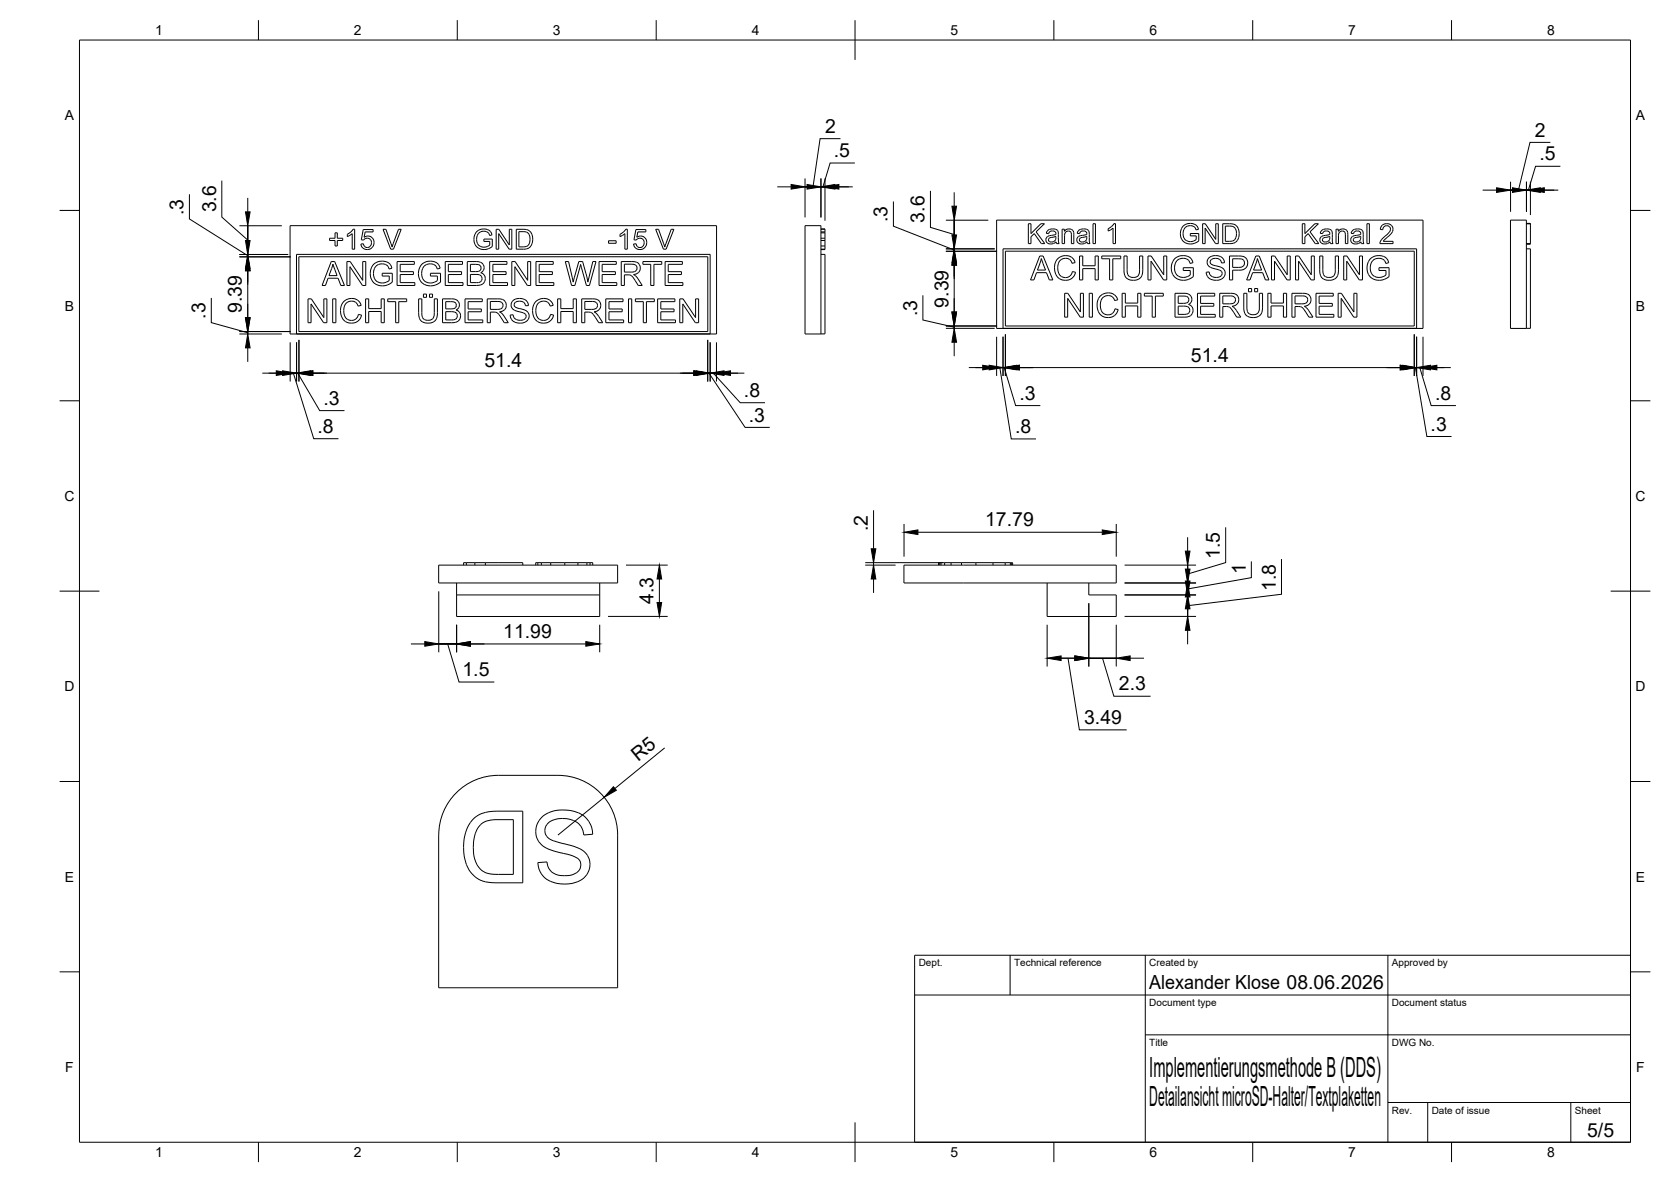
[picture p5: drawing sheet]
<svg xmlns="http://www.w3.org/2000/svg" width="420mm" height="297mm" viewBox="0 0 420 297" stroke-linecap="round" stroke-linejoin="round" font-family="sans-serif">
<!-- layer: Visible -->
<g fill="none" stroke="#000" stroke-width=".25">
<path d="M72.9 56.7h107.3v27.2h-107.3zM82.9 59.9h1.3v-1.4h.6v1.4h1.4v.5h-1.4v1.4h-.6v-1.4h-1.3zM87.3 58.9l1.1-.8 .4-.5h.4v5h-.6v-3.9l-1.3 .8zM91.3 57.7h2.5v.6h-2l-.3 1.3 .9-.3 .7 .1 .5 .4 .4 .5 .1 .6-.2 .9-1 .8h-1.3l-.8-.8-.1-.5h.7l.4 .7 .9 .2 .5-.4 .2-.6-.1-.8-.6-.5h-.7l-.6 .4h-.6zM96.3 57.6h.7l1.6 4.5 1.6-4.5h.7l-2 5h-.7zM119.8 58.2l.7-.4 .7-.2h1.1l.9 .4 .5 1-.6 .2-.4-.7-.5-.3-.9-.1-.8 .4-.6 .9v1.3l.5 1 .8 .4h.8l1.1-.5v-.9h-1.4v-.6h2.1v1.8l-1 .6-1.1 .2-.8-.1-.9-.5-.5-.6-.3-1.2 .1-1zM124.8 57.6h.6l2.7 4v-4h.6v5h-.7l-2.6-3.9v3.9h-.6zM129.8 57.6l2.8 .1 .9 .7 .4 1v1.2l-.3 1.1-.6 .6-1 .3h-2.2zM130.5 58.2l1.7 .1 .8 .6 .2 .7v1l-.3 .9-.3 .3-.6 .2h-1.5zM155.9 58.9l1.1-.8 .3-.5h.4v5h-.6v-3.9l-1.2 .8zM159.9 57.7h2.5v.6h-2l-.3 1.3 .6-.2 .7-.1 .8 .5 .3 .4 .1 .7-.1 .8-.4 .5-.6 .4h-1.2l-.5-.3-.4-.5-.1-.5h.7l.4 .7 .8 .2 .5-.3 .3-.8-.2-.8-.6-.4h-.6l-.6 .4h-.6zM164.9 57.6h.7l1.6 4.5 1.6-4.5h.6l-1.9 5h-.7z"/>
<path d="M206.4 57.5l1 .1M206.4 59.9h1M206.4 58.5h1M206.4 58.3h1M206.4 57.6h1M207.4 58.3v.2M207.4 57.6v.7M207.4 58.5v4.1M250.6 55.3h107.2v27.2h-107.2zM258.6 56.2h.6v2.5l2.5-2.5h.9l-2.1 2.1 2.2 2.9h-.9l-1.7-2.5-.9 .8v1.7h-.6zM263.5 57.9l1.2-.4 1.2 .4 .2 .6v2.3l.2 .4h-.6l-.1-.4-.7 .4-.9 .1-.9-.5-.1-.7 .2-.5 .5-.3 1.1-.2a.52 .52 0 0 0 .7-.4 .52 .52 0 0 0-.5-.6h-.8l-.5 .6-.6-.1zM263.8 59.9l1.7-.5-.1 .9-.6 .5-1-.1-.2-.4z"/>
<path d="M267.1 57.6h.5v.5l.5-.4 .7-.2 .9 .4 .3 .7v2.6h-.6v-2.6l-.6-.5h-.5l-.5 .4-.1 2.7h-.6zM271.2 57.9l1.3-.4 1.1 .4 .3 .6v2l.2 .7h-.7l-.1-.4-.6 .4-1 .1-.8-.5-.2-.6 .3-.6 .6-.4 1-.1a.52 .52 0 0 0 .6-.4 .52 .52 0 0 0-.4-.6h-.9l-.5 .6-.6-.1zM271.5 59.9l1.8-.5-.1 .8-.7 .6-.9-.1-.2-.4zM274.8 56.2h.6v5h-.6zM278.6 57.5l1.1-.8 .4-.5h.4v5h-.6v-3.9l-1.3 .8zM297.5 56.8l.6-.4 .8-.2h1l.9 .4 .5 1-.5 .2-.4-.7-.6-.3-.9-.1-.8 .4-.5 .9-.1 1.3 .6 1 .7 .4h.9l1.1-.5v-.9h-1.5v-.6h2.1v1.8l-1 .6-1 .2-.9-.1-.9-.5-.5-.6-.3-1.2 .1-.9zM302.4 56.2h.7l2.6 4v-4h.6v5h-.7l-2.6-3.9v3.9h-.6zM307.4 56.2l2.9 .2 .8 .6 .4 1 .1 1.2-.4 1.1-.6 .6-1 .3h-2.2zM308.1 56.8l1.7 .1 .8 .6 .3 .7v1l-.3 .8-.4 .4-.6 .2h-1.5zM327.4 56.2h.7v2.5l2.5-2.5h.9l-2.1 2.1 2.2 2.9h-.9l-1.8-2.5-.8 .8v1.7h-.7zM332.3 57.9l1.3-.4 1.1 .4 .3 .6v2.3l.2 .4h-.7l-.1-.4-.6 .4-1 .1-.8-.5-.1-.6 .2-.6 .6-.4 1-.1a.52 .52 0 0 0 .6-.4 .52 .52 0 0 0-.4-.6h-.8l-.6 .6-.5-.1zM332.6 59.9l1.8-.5-.1 .8-.6 .6-1-.1-.2-.4z"/>
<path d="M335.9 57.6h.6v.5l.5-.4 .7-.2 .9 .4 .3 .7v2.6h-.6l-.1-2.6-.5-.5h-.5l-.5 .4-.2 2.7h-.6zM340.1 57.9l1.3-.4 1.1 .4 .3 .6v2.3l.2 .4h-.7l-.1-.4-.7 .4-.9 .1-.8-.5-.2-.6 .3-.6 .6-.4 1-.1a.49 .49 0 0 0 .6-.3 .49 .49 0 0 0-.2-.6l-.9-.2-.4 .2-.3 .5-.6-.1zM340.4 59.9l1.7-.5v.8l-.7 .6-.9-.1-.2-.4zM343.7 56.2h.6v5h-.6zM347.6 56.6l.6-.4h1l.6 .4 .4 .5v.7l-.2 .7-2.2 2.1h2.5v.6h-3.3l.4-1 1.9-1.9 .3-.7-.3-.7-.6-.2-.7 .3-.3 .7h-.6zM383.8 56.1l1 .1M383.8 56.2h1M384.8 56.2v5M75.1 64.5h102.9v18.8h-102.9zM77.4 75.1h.9l3.1 4.7v-4.7h.8v6h-.8l-3.2-4.7v4.7h-.8zM83.3 65.7h.9l2.4 6h-.9l-.7-1.8h-2.5l-.7 1.8h-.8zM83.7 75.1h.8v6h-.8z"/>
<path d="M83.7 66.4l1.1 2.9h-2.1zM86.5 75.7l.9-.5 1.2-.2 1.1 .3 .8 .7 .3 .7-.8 .2-.3-.7-.6-.4-.8-.1-.7 .1-.7 .6-.5 1.3 .1 .9 .2 1 1 .8h1.3l.8-.6 .3-.8 .8 .2-.2 .7-.7 .8-.8 .4-1.3 .1-.9-.3-.8-.7-.5-1.2-.1-1.2 .3-1.2zM87.2 65.7h.9l3.1 4.7v-4.7h.8v6h-.9l-3.1-4.7v4.7h-.8zM91.9 75.1h.8v2.5h3.1v-2.5h.8v6h-.8v-2.8h-3.1v2.8h-.8zM94 66.4l1-.6 1.1-.2 1.2 .2 .7 .5 .6 1.1-.8 .2-.3-.8-.7-.4-1.1-.1-.8 .3-.8 1.1-.2 1.5 .3 .8 .5 .7 .8 .3 .9 .1 1.5-.6v-1.1h-1.8v-.7h2.5v2.2l-.8 .6-1.3 .3-1.4-.1-1.2-.7-.6-1.1-.2-1.1 .2-1.2zM97.5 75.1h4.8v.7h-2v5.3h-.8v-5.3h-2zM99.8 65.7h4.4v.7h-3.6v1.9h3.3v.7h-3.3v2h3.7v.7h-4.5zM105.3 75.1h.8v4l.1 .6 .5 .6 .6 .2 1-.1 .5-.3 .2-.4 .2-.8v-3.8h.8l-.1 4.3-.2 .8-.6 .7-.8 .3h-1.2l-1-.4-.4-.4-.4-1.3zM106.1 66.4l1-.6 1.1-.2 1.2 .2 .6 .4 .7 1.2-.7 .2-.4-.8-.9-.4h-1.1l-.8 .3-.7 1.2v1.4l.2 .7 .6 .7 .8 .4h.8l1.5-.6v-1.1h-1.8v-.7h2.6v2.2l-.9 .6-1.3 .3-1.3-.1-1.1-.6-.8-1.1-.2-1.2 .2-1.3zM106.5 73.9h.7v.8h-.7zM108 73.9h.8v.8h-.8zM111.3 75.1l3 .1 .5 .2 .5 .5 .2 1.1-.2 .5-.6 .4 .8 .6 .3 .7-.1 .9-.5 .6-1 .4h-2.9z"/>
<path d="M112 65.7h4.3v.7h-3.6v1.9h3.4v.7h-3.4v2h3.7v.7h-4.4zM112.1 75.8l2.2 .2 .4 .5-.1 .7-.5 .4h-2zM112.1 78.3h1.9l.6 .2 .4 .7-.1 .7-.6 .4-2.2 .1zM116.9 75.1h4.4v.7h-3.6v1.8h3.3v.7h-3.3v2.1h3.7v.7h-4.5zM117.5 65.7l2.9 .1 .7 .3 .4 .4 .2 1.1-.3 .6-.5 .3 .8 .6 .3 1-.1 .5-.5 .7-1.1 .4h-2.8zM118.3 66.4l2.3 .2 .3 .5-.1 .7-.7 .4h-1.8zM118.3 69l2.4 .1 .5 .6-.1 .9-.7 .4h-2.1zM122.5 75.1h3.4l1 .5 .4 .8-.2 1.1-.7 .7-.8 .2 .8 .6 1.4 2.1h-1l-1.5-2.2-.9-.5h-1.1v2.7h-.8zM123.1 65.7h4.4v.7h-3.6v1.9h3.4v.7h-3.4v2h3.7v.7h-4.5zM123.3 75.8l2.6 .1 .5 .5v.8l-.4 .4-.5 .1-2.2 .1zM128.7 65.7h.8l3.2 4.7v-4.7h.7v6h-.8l-3.1-4.7v4.7h-.8zM128.8 75.7l.8-.6 1.3-.1 1.1 .3 .6 .5 .3 1h-.8l-.4-.8-.8-.3-1.3 .3-.3 .6 .2 .5 2.5 .8 .8 .7 .2 1.1-.7 1.1-.9 .4h-.9l-1-.2-.8-.6-.4-1.2 .7-.1 .5 1 1 .4 1.2-.2 .4-.3 .2-.4-.1-.6-.5-.3-2.7-1-.5-.9z"/>
<path d="M134.7 75.8l1-.6 1.2-.2 .9 .2 .9 .7 .4 .8-.8 .2-.3-.7-.6-.4-.8-.1-.8 .2-.8 .7-.3 1 .3 1.8 .3 .5 .7 .5h1.3l.7-.5 .4-.9 .8 .2-.4 1-.5 .5-.8 .4-1.3 .1-.9-.3-.7-.6-.6-1.2-.1-1.1 .2-1.1zM134.8 65.7h4.3v.7h-3.5v1.9h3.3v.7h-3.3v2h3.7v.7h-4.5zM140.2 75.1h.8v2.5h3.1v-2.5h.8v6h-.8v-2.8h-3.1v2.8h-.8zM142.1 65.7h.9l1.1 5.2 1.4-5.2h1l1.3 5.2 1.3-5.2h.8l-1.7 6h-.8l-1.4-5.3-1.5 5.3h-.8zM146.3 75.1h3.3l1.1 .6 .3 .8-.1 .9-.7 .7-.8 .3 1 .9 1.2 1.8h-1l-1.5-2.2-1-.5h-1.1v2.7h-.7zM147 75.8l2.6 .1 .6 .5v.8l-.4 .4-.6 .1-2.2 .1zM150.6 65.7h4.4v.7h-3.6v1.9h3.3v.7h-3.3v2h3.7v.7h-4.5zM152.3 75.1h4.4v.7h-3.6v1.8h3.3v.7h-3.3v2.1h3.7v.7h-4.5zM153 60.5h1.9v.6h-1.9zM156.2 65.7l3.3 .1 1 .4 .5 .8-.1 1-.7 .7-.9 .3 .9 .8 1.3 1.9h-1l-1.6-2.3-.7-.3h-1.2v2.6h-.8zM157 66.4l2.6 .1 .5 .5v.7l-.3 .5-.5 .1-2.3 .1zM158 75.1h.8v6h-.8z"/>
<path d="M159.8 75.1h4.7v.7h-2v5.3h-.7v-5.3h-2zM161.6 65.7h4.8v.7h-2v5.3h-.8v-5.3h-2zM165.4 75.1h4.3v.7h-3.5v1.8h3.3v.7h-3.3v2.1h3.6v.7h-4.4zM167.2 65.7h4.4v.7h-3.6v1.9h3.3v.7h-3.3v2h3.7v.7h-4.5zM170.9 75.1h.8l3.2 4.7v-4.7h.8v6h-.9l-3.1-4.7v4.7h-.8zM206.4 63.9h1v20h-5v-27.2h4v27.2M206.4 60.4h1M206.4 61.8h1M206.4 62.6h1M207.4 62.6l-1 .1M252.8 63.1h102.8v18.8h-102.8zM261.4 64.3h.9l2.4 6h-.9l-.7-1.8h-2.5l-.6 1.8h-.9z"/>
<path d="M261.8 65l1.1 2.9h-2zM265.9 65.1l1.1-.7 1-.2 1 .2 .9 .7 .4 .9-.7 .2-.3-.7-.6-.4-.8-.2-.7 .1-.8 .7-.4 1.2 .2 1.7 .4 .7 .5 .3 .6 .2 .9-.2 .7-.5 .4-.9 .7 .2-.3 .9-.5 .6-.8 .4-1.4 .1-1-.4-.6-.5-.5-1.2-.2-1 .2-1.1zM267.7 73.7h.8l3.2 4.7v-4.7h.7v6h-.8l-3.1-4.7v4.7h-.8zM271.4 64.3h.8v2.5h3.2v-2.5h.8v6h-.8v-2.8h-3.2v2.8h-.8zM273.9 73.7h.8v6h-.8zM276.6 74.4l1.2-.7 1.1-.1 1 .3 .8 .7 .4 .7-.8 .2-.4-.7-.5-.4-.9-.1-.6 .1-.9 .7-.3 1.1v1.1l.2 .8 .5 .6 .6 .3 .9 .1 .6-.2 .6-.6 .3-.7 .8 .2-.4 .9-.6 .6-.9 .4-1.1 .1-1.1-.4-.6-.6-.5-1-.2-1.1 .2-1.2zM277 64.3h4.8v.7h-2v5.3h-.8v-5.3h-2zM282.2 73.7h.8v2.5h3.1v-2.5h.8v6h-.8v-2.8h-3.1v2.8h-.8zM282.6 64.3h.8v3.8l.2 1 .9 .6 1.2-.1a1.7 1.7 0 0 0 .8-1.8v-3.5h.8v4.1l-.4 1.3-.5 .4-1.1 .3-1.2-.1-.8-.4-.4-.6-.3-.8zM287.7 73.7h4.8v.7h-2v5.3h-.8v-5.3h-2zM288.6 64.3h.9l3.1 4.8v-4.8h.8v6h-.8l-3.2-4.7v4.7h-.8zM295.4 65l1-.6 1.1-.2 1.2 .2 .6 .4 .7 1.2-.7 .2-.4-.8-.9-.4-1-.1-.9 .4-.5 .8-.2 1.8 .2 .8 .4 .5 .9 .5h1l1.4-.6v-1.1h-1.8v-.7h2.6v2.2l-.9 .6-1.3 .3-1.4-.1-1.1-.6-.6-.9-.3-1.2 .1-1.3z"/>
<path d="M295.4 73.7h2.9l.7 .3 .5 .5 .2 .5-.1 .7-.7 .8 .8 .6 .3 1.1-.6 1.1-1.1 .4h-2.9zM296.2 76.9h1.9l.7 .3 .3 .6-.1 .7-.6 .4-2.2 .1zM296.2 74.4l2.3 .2 .4 .5-.1 .6-.5 .5h-2.1zM301.1 73.7h4.3v.7h-3.5v1.8h3.3v.7h-3.3v2.1h3.7v.7h-4.5zM303.9 64.9l.6-.5 1.3-.2 1 .2 .8 .7 .3 .9-.8 .1-.4-.9-.9-.3-1.2 .3-.3 .6 .4 .6 2.3 .8 .8 .6 .2 .5v.8l-.7 .9-.9 .4h-1.2l-.9-.3-.7-.6-.3-1.1 .7-.1 .5 1 1.2 .4 1.2-.2 .4-.7-.1-.5-.3-.3-2.2-.7-.8-.4-.4-1zM306.7 73.7h3.3l1.1 .5 .4 .9-.2 1-.7 .7-.8 .2 .9 .8 1.3 1.9h-1l-1.5-2.2-.9-.5h-1.1v2.7h-.8zM307.5 74.4l2.6 .1 .5 .5-.1 .8-.3 .4-.5 .1-2.2 .1zM309.1 64.3l3.6 .2 .7 .4 .3 .9-.1 1.1-.8 .7-.8 .3h-2.1v2.4h-.8zM309.9 65l2.5 .2 .5 .6-.1 .8-.7 .5-2.2 .1zM312.7 73.7h.8l.2 4.6 .5 .6 .6 .2 1-.1 .5-.3 .2-.4 .2-.6v-4h.8l-.1 4.2-.3 1-.4 .4-1 .5h-1.1l-1-.4-.5-.4-.4-1.4zM313.9 72.5h.8v.8h-.8zM315.5 72.5h.7v.8h-.7z"/>
<path d="M315.8 64.3h.8l2.5 6h-.9l-.7-1.8h-2.5l-.7 1.8h-.8zM316.2 65l1 2.9h-2zM318.8 73.7h.8v2.5h3.1v-2.5h.8v6h-.8v-2.8h-3.1v2.8h-.8zM319.7 64.3h.8l3.2 4.8v-4.8h.7v6h-.8l-3.1-4.7v4.7h-.8zM324.8 73.7h3.4l1 .5 .4 .9-.1 1-.7 .7-.8 .2 .9 .8 1.2 1.9h-1l-1.4-2.2-1-.5h-1.1v2.7h-.8zM325.6 74.4l2.6 .1 .6 .5-.1 .8-.4 .4-.5 .1-2.2 .1zM325.8 64.3h.8l3.1 4.8v-4.8h.8v6h-.8l-3.2-4.7v4.7h-.7zM330.9 73.7h4.3v.7h-3.5v1.8h3.3v.7h-3.3v2.1h3.7v.7h-4.5zM331.8 64.3h.8v3.7l.2 1.1 .9 .6 1.2-.1a1.7 1.7 0 0 0 .8-1.8v-3.5h.8v4.1l-.4 1.3-.5 .4-1 .3-1.3-.1-.8-.4-.4-.6-.2-.8zM336.5 73.7h.8l3.1 4.7v-4.7h.8v6h-.8l-3.2-4.7v4.7h-.7zM337.9 64.3h.8l3.1 4.8v-4.8h.8v6h-.8l-3.2-4.7v4.7h-.7zM344.6 65l1-.6 1.1-.2 1.1 .2 .7 .4 .7 1.2-.7 .2-.4-.8-.8-.4-1.1-.1-.8 .4-.6 .6-.2 .9v1.2l.6 1.2 1 .5h.9l1.4-.6v-1.1h-1.8v-.7h2.6v2.2l-.9 .6-1.3 .3-1.3-.1-1.2-.6-.7-1.3-.2-1.3 .3-1.2z"/>
<path d="M383.8 62.5h1v20h-5v-27.2h4v27.2M383.8 61.2h1M383.8 61.3h1M384.8 61.2v.1M384.8 61.3h-1M74.5 83.9v-20h104.1v20M252.2 82.5v-20h104v20M110.3 142h45v4.5h-45zM114.8 149.5h36M114.8 146.5v8.4h36v-8.4M117.3 141.4h2.1M117.3 141.4h-.7v.6"/>
<path d="M117.3 141.4v.6M119.4 141.4h2.6M119.4 141.4v.6M122 141.4h9.4v.6M122 141.4v.6M135.2 141.4h.9M135.2 141.4h-.5v.6M135.2 141.4v.6M136.1 141.4h2.4M136.1 141.4v.6M138.5 141.4h3.5M138.5 141.4v.6"/>
<path d="M142 141.4h3.3M142 141.4v.6M145.3 141.4h2.3M145.3 141.4v.6M147.6 141.4h.8M147.6 141.4v.6M148.4 141.4h.6v.6M148.4 141.4v.6M227.3 142h53.4v4.5h-53.4zM236.3 141.4h.3M236.3 141.4h-.3v.6M236.3 141.4v.6"/>
<path d="M236.6 141.4h.9M236.6 141.4v.6M237.5 141.4h1.6M237.5 141.4v.6M239.1 141.4h2.7M239.1 141.4v.6M241.8 141.4h3.6M241.8 141.4v.6M245.4 141.4h4.3M245.4 141.4v.6M249.7 141.4h3.1M249.7 141.4v.6"/>
<path d="M252.8 141.4h1.2M252.8 141.4v.6M254 141.4h.3M254 141.4v.6M254.3 141.4h.3v.6M254.3 141.4v.6M263.3 146.5v8.4h17.4v-5.4h-6.9v-3M125.3 194.8h15a15 15 0 0 1 15 15v38.4h-45v-38.3a15 15 0 0 1 15-15.1M118.8 206l1.9-1.4 2.1-.6 2.1-.2h6.5v18.1h-7l-2.4-.3-1.7-.7-1.8-1.5-1-1.7-.6-1.8-.3-3.4 .1-1.6 .5-1.9 .6-1.5zM120.8 207.2l1.2-.7 1.3-.4 5.8-.1v13.7h-5l-1.5-.2-1.4-.7-1-1.1-1-2.5-.1-3.5 .4-2.2 .6-1.3zM136.3 205.3l1.6-1.1 2.1-.6h2.5l2 .3 2 .9 .9 .8 1.1 1.6 .5 1.7v.7l-2.2 .2-.3-1.4-.8-1.2-1.1-.8-1.6-.6h-2.9l-1 .3-1.1 .6-.7 .8-.3 1.2 .2 1 .5 .7 1.2 .8 5.4 1.5 2.2 1 1.2 1.3 .6 1.2 .1 1-.4 1.8-.4 .8-.9 1-1.4 .8-2 .5-3-.1-1.8-.5-1-.5-.9-.8-.8-1.1-.3-.7-.3-1.6 2.3-.2 .6 1.8a5.2 5.2 0 0 0 5.7 1.5l1.3-.6 .7-.9 .2-1-.2-1a5.6 5.6 0 0 0-3.6-1.8l-4.4-1.3-1.3-.7-1.1-1.1-.6-1.4v-2.1l.5-1.3z"/>
</g>
<!-- layer: BORDER -->
<g fill="none" stroke="#000" stroke-width=".25">
<path d="M20 10.1h390v276.9h-390zM65 5.1v5M115 5.1v5M165 5.1v5M215 5.1v10M265 5.1v5M315 5.1v5M365 5.1v5M15 52.9h5M410 52.9h5M15 100.7h5M410 100.7h5"/>
<path d="M15 148.6h10M405 148.6h10M15 196.4h5M410 196.4h5M15 244.2h5M410 244.2h5M65 287v5M115 287v5M165 287v5M215 282.1v9.9M265 287v5M315 287v5"/>
<path d="M365 287v5"/>
</g>
<!-- layer: TITLEBLOCK -->
<path d="M230 240.1h180v46.9h-180zM230 250h180M254 240.1v9.9M288 240.1v46.9M349 240.1v46.9M288 260.1h122M349 277.1h61M359 277.1v9.9M395 277.1v9.9" fill="none" stroke="#000" stroke-width=".25"/>
<!-- layer: FD_Dimensions -->
<g fill="none" stroke="#000" stroke-width=".25">
<path d="M211.3 34.8h-5.1l-1.8 12.2M389.8 35.8h-5.1l-2.9 12M47.6 48.8v6.2l14.7 9.2M55.8 45.4v9.2l6.5 5.7M60.2 56.7h10.7M62.3 49.7v3.5M62.3 56.9v3.5M195.4 47h3.5M199.4 47h3.5M202.4 47h4h-4M202.4 44.8v9.8M206.4 47h1h-1"/>
<path d="M206.4 44.8v9.8M207.4 44.8v10.7M209.9 47h4.5M214.9 41h-6.2l-1.8 6M224.6 50.6v6.2l15.3 6M234 48v9.1l5.9 1.8M237.8 55.3h10.7M239.9 55.3v7.2v-7.2M239.9 48.3v3.5M239.9 55.5v3.5M372.8 47.8h3.5M376.8 47.8h3.5"/>
<path d="M379.8 47.8h4h-4M379.8 45.7v7.5M383.8 47.8h1h-1M383.8 45.7v7.5M384.8 45.7v8.3M387.3 47.8h4.5M392.3 41.8h-6.2l-1.8 6M53.1 74.9v6.2l9.2 2.5M60.2 64.5h12.9M60.2 64h12.3M62.3 64.5v-.5v.5M62.3 64v-7.3v7.3"/>
<path d="M62.3 67.4v12.4M232.1 74.2v6.2l7.8 1.8M237.8 62.5h12.3M237.8 63.1h12.9M239.9 62.5v.6v-.6M239.9 66v12.4M60.2 83.9h10.7M60.2 83.3h12.9M62.3 83.9v-.6v.6M62.3 87.4v3.5M66 93.8h5.1M73 86v9.9"/>
<path d="M73.8 93.8l5.1 16.4h6.2M74.6 93.8h-1.6h1.6M74.6 86v9.9M74.9 93.8l5.5 9.4h6.2M75.2 93.8h-.6h.6M75.2 85.4v10.5M78.1 93.8h96.9M177.9 85.4v10.5M178.3 93.8l9 13.6h6.2M178.6 93.8h-.7h.7M178.6 86v9.9M179.4 93.8l6.7 7.4h6.2"/>
<path d="M180.1 93.8h-1.5h1.5M180.1 86v9.9M182.1 93.8h5.1M237.8 81.9h12.9M237.8 82.5h12.3M239.9 81.9v.6v-.6M239.9 86v3.5M243.6 92.4h5.1M250.6 92.4h1.6h-1.6M250.6 84.6v9.9M251.4 92.4l2.9 17.9h6.2M252.2 92.4h.6h-.6"/>
<path d="M252.2 84.6v9.9M252.5 92.4l2.9 9.5h6.2M252.8 84v10.5M255.7 92.4h97M355.6 92.4h.6h-.6M355.6 84v10.5M355.9 92.4l2.9 17.3h6.2M356.2 92.4h1.6h-1.6M356.2 84.6v9.9M357 92.4l2.9 9.5h6.2M357.8 84.6v9.9M359.7 92.4h5.1"/>
<path d="M219.6 128.2v9.7M227.3 131.7v8.2M230.8 133.8h46.4M280.7 131.7v8.2M298.6 135v3.5M298.6 139.5v6.5M308.2 132.5v8.9l-9.6 2.9M110.3 148.6v15.3M114.8 157v6.9M150.8 157v6.9M152.9 154.9h15M157.4 142h10.5"/>
<path d="M165.8 145.5v5.9M217.6 142h7.6M217.6 141.4h19.4M219.6 141.4v.6M219.6 145.5v3.5M263.3 157v10.5M273.8 151.6v15.9M280.7 157v10.5M282.8 142h17.9M282.8 154.9h17.9M282.8 149.5h17.9M282.8 146.5h17.9"/>
<path d="M298.6 154.9v-5.4v5.4M298.6 149.5v-3v3M298.6 146.5v-4.5v4.5M298.6 150v6.5M298.6 158.4v3.5M314.6 141.1v4.1l-16 2.8M322.2 140.5v8.8l-23.6 2.9M103.3 161.8h3.5M112.6 161.8l2.8 9.6h8.9M114.8 161.8h-4.5h4.5M118.3 161.8h29M266.8 165.4h3.5"/>
<path d="M268.5 165.4l2.9 18h11.9M277.2 165.4l2.9 9.6h9.2M280.7 165.4h-6.9h6.9M284.2 165.4h3.5M167.1 187.9l-12.5 10.2M151.9 200.4l-11.6 9.5"/>
</g>
<g fill="#000" stroke="#000" stroke-width=".25">
<path d="M61.7 53.2h1.2l-.6 3.5zM198.9 46.4l3.5 .6-3.5 .5zM202.9 46.4l3.5 .6-3.5 .5zM206.4 47l3.5-.6v1.1zM207.4 47l3.5-.6v1.1zM239.4 51.8h1.1l-.6 3.5zM239.4 59h1.1l-.6 3.5zM376.3 47.2l3.5 .6-3.5 .6zM380.3 47.2l3.5 .6-3.5 .6zM383.8 47.8l3.5-.6v1.2zM384.8 47.8l3.5-.6v1.2zM61.7 79.8h1.2l-.6 3.5z"/>
<path d="M62.3 64.5l.6 3.5h-1.2zM61.7 60.4h1.2l-.6 3.6zM62.3 64l.6 3.4h-1.2zM239.9 62.5l.6 3.5h-1.1zM239.9 63.1l.6 3.5h-1.1zM239.4 78.4h1.1l-.6 3.5zM62.3 83.9l.6 3.5h-1.2zM69.5 93.2l3.5 .6-3.5 .5zM71.1 93.2l3.5 .6-3.5 .5zM74.6 93.8l3.5-.6v1.1zM75.2 93.8l3.5-.6v1.1zM174.5 93.2l3.4 .6-3.4 .5z"/>
<path d="M175 93.2l3.6 .6-3.6 .5zM178.6 93.8l3.5-.6v1.1zM180.1 93.8l3.6-.6v1.1zM239.9 82.5l.6 3.5h-1.1zM247.1 91.8l3.5 .6-3.5 .5zM248.7 91.8l3.5 .6-3.5 .5zM252.2 92.4l3.5-.6v1.1zM252.8 92.4l3.5-.6v1.1zM352.1 91.8l3.5 .6-3.5 .5zM352.7 91.8l3.5 .6-3.5 .5zM356.2 92.4l3.5-.6v1.1zM357.8 92.4l3.5-.6v1.1z"/>
<path d="M219.1 137.9h1.1l-.6 3.5zM227.3 133.8l3.5-.6v1.1zM277.2 133.2l3.5 .6-3.5 .5zM298 138.5h1.2l-.6 3.5zM165.2 151.4h1.2l-.6 3.5zM165.8 142l.6 3.5h-1.2zM219.6 142l.6 3.5h-1.1zM298.6 154.9l.6 3.5h-1.2zM298 146h1.2l-.6 3.5zM298.6 149.5l.6 3.5h-1.2zM298 143h1.2l-.6 3.5zM298.6 146.5l.6 3.5h-1.2z"/>
<path d="M106.8 161.2l3.5 .6-3.5 .6zM114.8 161.8l3.5-.6v1.2zM147.3 161.2l3.5 .6-3.5 .6zM263.3 165.4l3.5-.6v1.2zM270.3 164.8l3.5 .6-3.5 .6zM280.7 165.4l3.5-.6v1.2zM154.2 197.7l.8 .9-3.1 1.8z"/>
</g>
<g font-size="7">
<text x="289" y="270.6">Implementierungsmethode B (DDS)</text>
<text x="289" y="278.1">Detailansicht microSD-Halter/Textplaketten</text>
</g>
<g font-size="4.9">
<text x="207.5" y="33.4">2</text>
<text x="386" y="34.4">2</text>
<text x="209.7" y="39.5">.5</text>
<text x="387.1" y="40.3">.5</text>
<text x="54.3" y="53.4" transform="rotate(-90 54.3 53.4)">3.6</text>
<text x="46.2" y="54.1" transform="rotate(-90 46.2 54.1)">.3</text>
<text x="223.2" y="55.9" transform="rotate(-90 223.2 55.9)">.3</text>
<text x="232.5" y="56" transform="rotate(-90 232.5 56)">3.6</text>
<text x="238.5" y="77.3" transform="rotate(-90 238.5 77.3)">9.39</text>
<text x="51.7" y="80.1" transform="rotate(-90 51.7 80.1)">.3</text>
<text x="60.8" y="78.7" transform="rotate(-90 60.8 78.7)">9.39</text>
<text x="230.6" y="79.5" transform="rotate(-90 230.6 79.5)">.3</text>
<text x="121.8" y="92.3">51.4</text>
<text x="299.5" y="90.9">51.4</text>
<text x="81.3" y="101.7">.3</text>
<text x="187.1" y="99.7">.8</text>
<text x="256.3" y="100.5">.3</text>
<text x="360.8" y="100.5">.8</text>
<text x="188.3" y="105.9">.3</text>
<text x="79.8" y="108.8">.8</text>
<text x="255.2" y="108.8">.8</text>
<text x="359.7" y="108.2">.3</text>
<text x="218.2" y="133.4" transform="rotate(-90 218.2 133.4)">.2</text>
<text x="247.7" y="132.3">17.79</text>
<text x="306.7" y="140.5" transform="rotate(-90 306.7 140.5)">1.5</text>
<text x="313.2" y="144.3" transform="rotate(-90 313.2 144.3)">1</text>
<text x="320.8" y="148.5" transform="rotate(-90 320.8 148.5)">1.8</text>
<text x="164.3" y="151.8" transform="rotate(-90 164.3 151.8)">4.3</text>
<text x="126.5" y="160.4">11.99</text>
<text x="116.3" y="169.9">1.5</text>
<text x="281.3" y="173.5">2.3</text>
<text x="272.6" y="182">3.49</text>
<text x="160.4" y="191.5" transform="rotate(-39 160.4 191.5)">R5</text>
<text x="289" y="248.5">Alexander Klose 08.06.2026</text>
<text x="399.1" y="285.7">5/5</text>
</g>
<g font-size="3.5">
<text x="39" y="8.8">1</text>
<text x="89" y="8.8">2</text>
<text x="139" y="8.8">3</text>
<text x="189" y="8.8">4</text>
<text x="239" y="8.8">5</text>
<text x="289" y="8.8">6</text>
<text x="339" y="8.8">7</text>
<text x="389" y="8.8">8</text>
<text x="16.3" y="30.2">A</text>
<text x="411.3" y="30.2">A</text>
<text x="16.3" y="78">B</text>
<text x="411.3" y="78">B</text>
<text x="16.2" y="125.9">C</text>
<text x="411.2" y="125.9">C</text>
<text x="16.2" y="173.7">D</text>
<text x="411.2" y="173.7">D</text>
<text x="16.3" y="221.6">E</text>
<text x="411.3" y="221.6">E</text>
<text x="16.4" y="269.4">F</text>
<text x="411.4" y="269.4">F</text>
<text x="39" y="290.8">1</text>
<text x="89" y="290.8">2</text>
<text x="139" y="290.8">3</text>
<text x="189" y="290.8">4</text>
<text x="239" y="290.8">5</text>
<text x="289" y="290.8">6</text>
<text x="339" y="290.8">7</text>
<text x="389" y="290.8">8</text>
</g>
<g font-size="2.5">
<text x="231" y="242.9">Dept.</text>
<text x="255" y="242.9">Technical reference</text>
<text x="289" y="242.9">Created by</text>
<text x="350" y="242.9">Approved by</text>
<text x="289" y="252.8">Document type</text>
<text x="350" y="252.8">Document status</text>
<text x="289" y="262.9">Title</text>
<text x="350" y="262.9">DWG No.</text>
<text x="350" y="279.9">Rev.</text>
<text x="360" y="279.9">Date of issue</text>
<text x="396" y="279.9">Sheet</text>
</g>
</svg>
